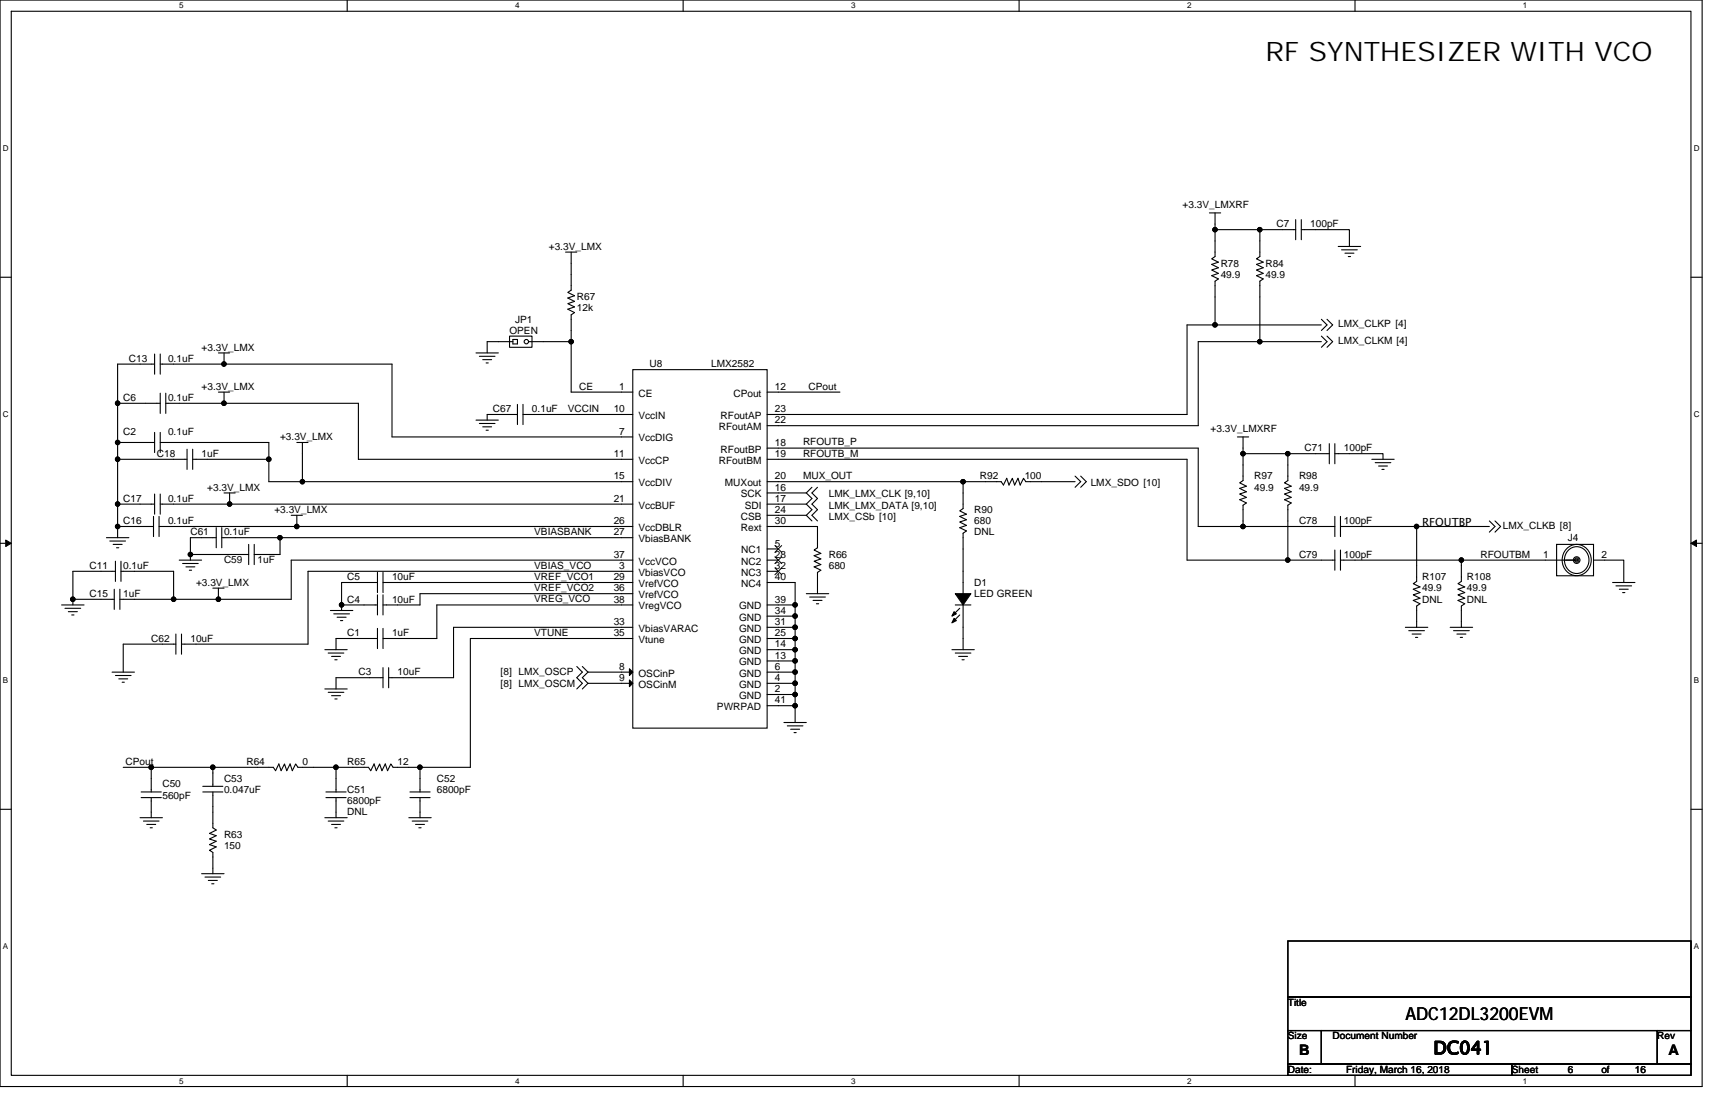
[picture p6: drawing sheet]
<svg xmlns="http://www.w3.org/2000/svg" width="432mm" height="279mm" viewBox="0 0 432 279" stroke-linecap="round" stroke-linejoin="round" font-family="sans-serif">
<path d="M0 0h428.6v273.5h-428.6zM2.8 2.8h422.9v267.9h-422.9z" fill="none" stroke="#000" stroke-width=".28"/>
<g fill="#fff">
<path d="M45.1 .3h1.1v2.3h-1.1z"/>
<path d="M45.1 271h1.1v2.2h-1.1z"/>
</g>
<path d="M87.4 0v2.8M87.4 270.7v2.8" fill="none" stroke="#000" stroke-width=".28"/>
<g fill="#fff">
<path d="M129.7 .3h1.1v2.3h-1.1z"/>
<path d="M129.7 271h1.1v2.2h-1.1z"/>
</g>
<path d="M172 0v2.8M172 270.7v2.8" fill="none" stroke="#000" stroke-width=".28"/>
<g fill="#fff">
<path d="M214.3 .3h1.1v2.3h-1.1z"/>
<path d="M214.3 271h1.1v2.2h-1.1z"/>
</g>
<path d="M256.6 0v2.8M256.6 270.7v2.8" fill="none" stroke="#000" stroke-width=".28"/>
<g fill="#fff">
<path d="M298.9 .3h1.1v2.3h-1.1z"/>
<path d="M298.9 271h1.1v2.2h-1.1z"/>
</g>
<path d="M341.2 0v2.8M341.2 270.7v2.8" fill="none" stroke="#000" stroke-width=".28"/>
<g fill="#fff">
<path d="M383.5 .3h1.1v2.3h-1.1z"/>
<path d="M383.5 271h1.1v2.2h-1.1z"/>
<path d="M.7 36.3h1.5v2.3h-1.5z"/>
<path d="M426.5 36.3h1.4v2.3h-1.4z"/>
<path d="M.7 103.3h1.5v2.2h-1.5z"/>
<path d="M426.5 103.3h1.4v2.2h-1.4z"/>
</g>
<path d="M0 69.8h2.8M425.7 69.8h2.9" fill="none" stroke="#000" stroke-width=".28"/>
<g fill="#fff">
<path d="M.7 170.2h1.4v2.3h-1.4z"/>
<path d="M426.5 170.2h1.3v2.3h-1.3z"/>
</g>
<path d="M0 136.8h2.8M425.7 136.8h2.9" fill="none" stroke="#000" stroke-width=".28"/>
<path d="M1.4 135.9l1.4 .9-1.4 .8zM425.7 136.8l1.4-.9v1.7z" fill="#000" stroke="#000" stroke-width=".25"/>
<g fill="#fff">
<path d="M.7 237.2h1.4v2.2h-1.4z"/>
<path d="M426.4 237.2h1.4v2.2h-1.4z"/>
</g>
<g fill="none" stroke="#000" stroke-width=".28">
<path d="M304.5 53.6h2.8M305.9 57.8v6.8l-.8 .6 1.7 .8-1.7 .5 1.7 .9-1.7 .6 1.7 .8-1.7 .6 1.7 .8-.9 .6v11M305.9 57.8h11.3M305.9 53.6v4.2M317.2 57.8h9M317.2 57.8v6.8l-.8 .6 1.7 .8-1.7 .5 1.7 .9-1.7 .6 1.7 .8-1.7 .6 1.7 .8-.9 .6v15.2M326.2 55.3v5M327.6 57.8h12.1v4.2M327.6 55.3v5M142.4 63.5h2.8M143.8 63.5v9.5l-.8 .6 1.7 .8-1.7 .6 1.7 .9-1.7 .5 1.7 .9-1.7 .5 1.7 .9-.9 .5v6.8M336.9 62h5.7"/>
<path d="M337.8 62.9h3.9M338.6 63.7h2.3M339.5 64.6h.5M38.9 91.7h-9.3v9.8M38.9 89.1v5.1M40.3 89.1v5.1M40.3 91.7h16.1M40.3 99v5.1M41.7 99v5.1M55 88.8h2.8M55 98.7h2.8M56.4 88.8v2.9"/>
<path d="M56.4 98.7v2.8M56.4 91.7h42.3v18.3h60.6M119.8 88.8h5.7M120.7 89.7h3.9M121.5 90.5h2.3M122.4 91.4h.5M128.3 86h-5.6v2.8M128.3 86h.8M128.3 84.6h5.6v2.8h-5.6zM129.1 85.4h1.2v1.2h-1.2zM133.1 86h10.7M143.8 86v12.7h15.5"/>
<path d="M159.3 93h33.8v90.3h-33.8zM193.1 98.7h18.4M305.9 81.8h-7v22.5h-105.8M305.9 81.8h26.8M317.2 86h15.5M317.2 86h-15.5v21.1h-108.6M332.7 80.4l1.4 1.4-1.4 1.4M332.7 84.6l1.4 1.4-1.4 1.4M334.1 80.4l1.4 1.4-1.4 1.4M334.1 84.6l1.4 1.4-1.4 1.4M29.6 101.5v9.9M29.6 111.4v4.2"/>
<path d="M29.6 111.4h9.3M29.6 101.5h10.7M29.6 115.6h17.5M29.6 115.6v11.3M38.9 108.8v5.1M40.3 108.8v5.1M40.3 111.4h27.4v4.2M41.7 101.5h14.7M47.1 113.1v5.1M48.5 115.6h19.2M48.5 113.1v5.1M56.4 101.5h33.8v14.1h69.1"/>
<path d="M67.7 115.6v5.6h8.4M74.7 111.4h2.9M76.1 111.4v9.8M119.8 105.7h5.7M120.7 106.6h3.9M121.5 107.4h2.3M122.4 108.3h.5M130.3 101.8v5.1M130.3 104.3h-7.6v1.4M131.7 104.3h27.6M131.7 101.8v5.1M193.1 112.8h108.6v19.7h11.3"/>
<path d="M193.1 115.6h105.8v25.4h25.4M270.7 119.8l1.4 1.4-1.4 1.5M272.1 119.8l1.4 1.4-1.4 1.5M311.6 110h2.8M313 114.2h11.3v6.8l-.9 .5 1.7 .9-1.7 .5 1.7 .9-1.7 .6 1.7 .8-1.7 .6 1.7 .8-.8 .6v13.8M313 114.2v6.8l-.9 .5 1.7 .9-1.7 .5 1.7 .9-1.7 .6 1.7 .8-1.7 .6 1.7 .8-.8 .6v5.3M313 110v4.2M324.3 114.2h10.4M334.7 111.7v5M336.1 114.2h12.1v1.4M336.1 111.7v5M345.4 115.6h5.6"/>
<path d="M346.2 116.5h4M347.1 117.3h2.2M347.9 118.2h.6M26.8 135.3h5.6M27.6 136.2h4M28.5 137h2.3M29.3 137.9h.6M29.6 126.9v5.6M29.6 132.5v2.8M29.6 126.9h9.3M29.6 132.5h9.1M38.7 130v5.1"/>
<path d="M38.9 124.4v5M40 130v5.1M40 132.5h34.7M40.3 124.4v5M40.3 126.9h17.5M47.9 139.6v1.4M47.9 139.6h14.7M54.4 132.8v5.1M54.4 135.3h-6.5v4.3M55.8 135.3h14.7M55.8 132.8v5.1M56.4 124.1h2.8"/>
<path d="M57.8 124.1v2.8M57.8 126.9h101.5M62.6 137v5.1M64 137v5.1M70.5 135.3h88.8M70.5 135.3v4.3h-6.5M73.3 129.7h2.8M74.7 132.5h84.6M74.7 129.7v2.8M76.1 121.2h83.2M193.1 132.5h12.7v5.4l-.8 .6 1.7 .8-1.7 .6 1.7 .8-1.7 .6 1.7 .8-1.7 .6 1.7 .8-.9 .6v5.3M193.1 121.2h49.4"/>
<path d="M193.1 124.1h9.9M193.1 126.9h9.9M193.1 129.7h9.9M193.1 138.2h2.9M203 124.1l1.4 1.4-1.4 1.4M203 126.9l1.4 1.4-1.4 1.4M203 129.7l1.4 1.4M204.4 122.7l-1.4 1.4M205.8 122.7l-1.4 1.4 1.4 1.4-1.4 1.4 1.4 1.4-1.4 1.4 1.4 1.4M242.5 121.2v6.8l-.9 .6 1.7 .8-1.7 .6 1.7 .8-1.7 .6 1.7 .8-1.7 .6 1.7 .8-.8 .6v15.2M242.5 121.2h9.6l.5 .9 .9-1.7 .5 1.7 .9-1.7 .6 1.7 .8-1.7 .6 1.7 .8-1.7 .6 .8h12.4M313 132.5h23.1"/>
<path d="M336.1 138.5v5M336.1 130v5.1M337.5 132.5h19.2M337.5 138.5v5M337.5 130v5.1M356.7 132.5h18.3M356.7 132.5v13.8l-.9 .6 1.7 .8-1.7 .6 1.7 .9-1.7 .5 1.7 .9-1.7 .5 1.7 .9-.8 .5v5.4M375 131.1l1.4 1.4-1.4 1.4M376.4 131.1l1.4 1.4-1.4 1.4M391.9 137h9.3v7.9h-9.3zM394.4 138.2a3.7 3.7 0 0 1 4.8-.4 3.7 3.7 0 0 1 1.2 4.7 3.7 3.7 0 0 1-4.6 2.2 3.7 3.7 0 0 1-2.4-4.5l.2-.8zM394.8 138.6a3.2 3.2 0 0 1 4.1-.3 3.2 3.2 0 0 1 .9 4 3.1 3.1 0 0 1-3.5 2 3.1 3.1 0 0 1-2.4-3.3 3.5 3.5 0 0 1 .9-2.4z"/>
<path d="M15.5 152.3h5.7M16.4 153.1h3.9M17.2 154h2.3M18.1 154.8h.5M18.4 150.9v1.4M28.8 150.9h-10.4M28.8 148.3v5.1M29.1 143.8h-10.7v7.1M29.1 141.3v5M30.2 148.3v5.1M30.2 150.9h13.5M30.5 141.3v5"/>
<path d="M30.5 143.8h13.2v7.1M43.7 150.9h11.3M44.3 159.6v5.1M45.1 141h5.7M45.7 159.6v5.1M46 141.8h3.9M46.8 142.7h2.3M47.7 143.5h.5M53.6 148h2.8M55 148v2.9M83.2 153.7h5.6M84 154.5h4"/>
<path d="M84.9 155.4h2.2M85.7 156.2h.6M86 152.3v1.4M86 152.3h9M95 149.7v5.1M95 144.1v5.1M95 158.2v5.1M95 146.6h-9v5.7M96.4 149.7v5.1M96.4 146.6h62.9M96.4 144.1v5.1M96.4 158.2v5.1"/>
<path d="M159.3 141h-86v9.9h-18.3M159.3 143.8h-81.7v18.3h-31.9M159.3 152.3h-49.3v8.4h-13.6M159.3 149.4h-53.6v2.9h-9.3M159.3 157.9h-45.1v12.7h-16.3M193.1 152.3h7.1M193.1 155.1h7.1M193.1 157.9h7.1M193.1 146.6h7.1v5.7M193.1 141h2.9M193.1 143.8h2.9M200.2 152.3v2.8"/>
<path d="M200.2 155.1v2.8M200.2 157.9v2.8M203 149.4h5.7M203.9 150.3h3.9M204.7 151.1h2.3M205.5 152h.6M240.5 152.3h4M241.6 153.1l-1.7 1.7M241.6 154.8l-1.7 1.7M242.5 152.3v11.2M324.3 141h11.8M337.5 141h30.4"/>
<path d="M353.8 157.9h5.7M354.7 158.7h3.9M355.5 159.6h2.3M365.1 157.9h5.7M366 158.7h3.9M366.8 159.6h2.3M367.9 141v5.3l-.8 .6 1.7 .8-1.7 .6 1.7 .9-1.7 .5 1.7 .9-1.7 .5 1.7 .9-.9 .5v5.4M394.2 141h2.8M396.1 141h-28.2M401.2 141h7.6v5.6M406 146.6h5.6M406.9 147.5h3.9"/>
<path d="M407.7 148.3h2.3M408.5 149.2h.6M28.2 169.2h5.6M29.1 170h3.9M29.9 170.9h2.3M30.8 171.7h.5M44.3 162.1h-13.3v7.1M81.8 173.4h5.6M81.8 163.5h5.6M82.6 174.3h4M82.6 164.4h4M83.5 175.1h2.2"/>
<path d="M83.5 165.2h2.2M84.3 175.9h.6M84.3 166.1h.6M95 160.7h-10.4v2.8M96.4 168.1v5M96.4 170.6h-11.8v2.8M97.9 168.1v5M145.2 167.8l1.4 1.4-1.4 1.4 1.4 1.4-1.4 1.4M146.6 167.8l1.4 1.4M148 172h11.3M148 169.2h11.3M148 169.2l-1.4 1.4 1.4 1.4"/>
<path d="M148 172l-1.4 1.4M159.3 160.7h-40.9v32.4h-12.7M193.1 177.6h7.1M193.1 160.7h7.1M193.1 163.5h7.1M193.1 166.4h7.1M193.1 169.2h7.1M193.1 172h7.1M193.1 174.8h7.1M200.2 177.6v4.3M200.2 160.7v2.8M200.2 163.5v2.9"/>
<path d="M200.2 166.4v2.8M200.2 169.2v2.8M200.2 172v2.8M200.2 174.8v2.8M239.7 163.5h5.6M240.5 164.4h4M241.4 165.2h2.2M242.2 166.1h.6M356.4 160.4h.6M367.7 160.4h.5M31 193.1h7.1M35.5 199.3h5.1"/>
<path d="M38.1 193.1h15.5M38.1 193.1v6.2M51.1 199.3h5M51.1 197.9h5M53.6 199.3v9.1l.8 .5-1.7 .9 1.7 .6-1.7 .8 1.7 .6-1.7 .8 1.7 .6-1.7 .8 .9 .6v5.3M53.6 193.1h15.2l.6 .9 .8-1.7 .6 1.7 .8-1.7 .6 1.7 .8-1.7 .6 1.7 .8-1.7 .6 .8h9.6M53.6 193.1v4.8M82.1 199.3h5M84.6 193.1v6.2M84.6 193.1h8.2l.5 .9 .9-1.7 .5 1.7 .9-1.7 .6 1.7 .8-1.7 .6 1.7 .8-1.7 .6 .8h6.7M103.2 199.3h5.1M105.7 193.1v6.2"/>
<path d="M197.4 181.9h5.6M198.2 182.7h4M199.1 183.6h2.2M199.9 184.4h.6M0 203.7h2.8M35.3 205.8h5.6M35.5 200.8h5.1M36.1 206.7h3.9M37 207.5h2.2M37.8 208.4h.6M38.1 200.8v5M50.8 219.9h5.6"/>
<path d="M81.8 205.8h5.6M82.1 200.8h5M82.6 206.7h4M83.5 207.5h2.2M84.3 208.4h.6M84.6 200.8v5M102.9 205.8h5.7M103.2 200.8h5.1M103.8 206.7h3.9M104.6 207.5h2.3M105.5 208.4h.5M105.7 200.8v5"/>
<path d="M425.7 203.7h2.9M51.6 220.8h4M52.5 221.6h2.2M53.3 222.5h.6M324.3 236.9h101.4v14.1h-101.4zM324.3 251h101.4v8.4h-101.4zM324.3 259.4h8.4v8.5h-8.4zM332.7 259.4h84.6v8.5h-84.6zM417.3 259.4h8.4v8.5h-8.4zM324.3 267.9h56.3v2.8h-56.3zM380.6 267.9h45.1v2.8h-45.1z"/>
<circle cx="132.5" cy="86" r=".55"/>
<circle cx="397" cy="141" r=".84"/>
<circle cx="397" cy="141" r=".28"/>
<circle cx="397" cy="141" r=".55"/>
</g>
<g fill="#000" stroke="#000" stroke-width=".28">
<path d="M158.5 168.3l.8 .9-.8 .8zM158.5 171.2l.8 .8-.8 .8z"/>
<path d="M240.2 155.6l.6 .6-1.1 .6z" fill-rule="evenodd"/>
<path d="M240.2 154l.6 .5-1.1 .6z" fill-rule="evenodd"/>
<path d="M240.5 149.4h4l-2 2.9z" fill-rule="evenodd"/>
<circle cx="305.9" cy="57.8" r=".56"/>
<circle cx="317.2" cy="57.8" r=".55"/>
<circle cx="56.4" cy="91.6" r=".55"/>
<circle cx="143.8" cy="86" r=".56"/>
<circle cx="305.9" cy="81.8" r=".56"/>
<circle cx="317.2" cy="86" r=".55"/>
<circle cx="29.6" cy="115.6" r=".56"/>
<circle cx="29.6" cy="101.5" r=".56"/>
<circle cx="29.6" cy="111.4" r=".55"/>
<circle cx="56.4" cy="101.5" r=".56"/>
<circle cx="67.7" cy="115.6" r=".56"/>
<circle cx="313" cy="114.2" r=".56"/>
<circle cx="324.2" cy="114.2" r=".55"/>
<circle cx="29.6" cy="132.5" r=".55"/>
<circle cx="29.6" cy="126.9" r=".55"/>
<circle cx="47.9" cy="139.6" r=".55"/>
<circle cx="57.8" cy="126.9" r=".55"/>
<circle cx="70.5" cy="135.3" r=".55"/>
<circle cx="74.7" cy="132.5" r=".55"/>
<circle cx="76.1" cy="121.2" r=".55"/>
<circle cx="242.5" cy="121.2" r=".56"/>
<circle cx="313" cy="132.5" r=".56"/>
<circle cx="356.7" cy="132.5" r=".55"/>
<circle cx="18.3" cy="150.8" r=".56"/>
<circle cx="43.7" cy="150.8" r=".56"/>
<circle cx="55" cy="150.8" r=".56"/>
<circle cx="86" cy="152.2" r=".55"/>
<circle cx="200.2" cy="157.9" r=".57"/>
<circle cx="200.2" cy="155.1" r=".56"/>
<circle cx="200.2" cy="152.2" r=".56"/>
<circle cx="324.2" cy="141" r=".55"/>
<circle cx="367.9" cy="141" r=".55"/>
<circle cx="200.2" cy="172" r=".57"/>
<circle cx="200.2" cy="163.5" r=".56"/>
<circle cx="200.2" cy="177.6" r=".56"/>
<circle cx="200.2" cy="169.2" r=".56"/>
<circle cx="200.2" cy="166.3" r=".56"/>
<circle cx="200.2" cy="174.8" r=".56"/>
<circle cx="200.2" cy="160.7" r=".56"/>
<circle cx="38.1" cy="193.1" r=".57"/>
<circle cx="53.6" cy="193.1" r=".56"/>
<circle cx="84.6" cy="193.1" r=".56"/>
<circle cx="105.7" cy="193.1" r=".56"/>
</g>
<path d="M195.1 137.3l1.7 1.7M196.8 137.3l-1.7 1.7M195.1 140.1l1.7 1.8M195.1 143l1.7 1.7M196.8 140.1l-1.7 1.8M196.8 143l-1.7 1.7" fill="none" stroke="#000" stroke-width=".25"/>
<text font-size="6.8" x="318.6" y="15.3">RF SYNTHESIZER WITH VCO</text>
<g font-size="4.5">
<text x="353.8" y="256.9">ADC12DL3200EVM</text>
<text x="360.9" y="265.3">DC041</text>
</g>
<g font-size="3.7">
<text x="327.1" y="265.6">B</text>
<text x="420.1" y="265.6">A</text>
</g>
<text font-size="2.8" x="358.1" y="132.3">RFOUTBP</text>
<g font-size="2.5">
<text x="297.8" y="52.5">+3.3V_LMXRF</text>
<text x="321.4" y="57.2">C7</text>
<text x="329.9" y="57.2">100pF</text>
<text x="138.2" y="62.9">+3.3V_LMX</text>
<text x="307.3" y="67.1">R78</text>
<text x="307.3" y="69.9">49.9</text>
<text x="318.6" y="67.1">R84</text>
<text x="318.6" y="69.9">49.9</text>
<text x="145.2" y="75.6">R67</text>
<text x="129.7" y="81.2">JP1</text>
<text x="145.2" y="78.4">12k</text>
<text x="336.9" y="82.3">LMX_CLKP [4]</text>
<text x="50.8" y="88.2">+3.3V_LMX</text>
<text x="128.3" y="84">OPEN</text>
<text x="336.9" y="86.6">LMX_CLKM [4]</text>
<text x="32.4" y="91.1">C13</text>
<text x="42.3" y="91.1">0.1uF</text>
<text x="163.5" y="92.5">U8</text>
<text x="179" y="92.5">LMX2582</text>
<text x="31" y="100.9">C6</text>
<text x="42.3" y="100.9">0.1uF</text>
<text x="50.8" y="98.1">+3.3V_LMX</text>
<text x="145.8" y="98.1">CE</text>
<text x="155.9" y="98.1">1</text>
<text x="160.7" y="99.8">CE</text>
<text x="184.7" y="99.8">CPout</text>
<text x="195.1" y="98.1">12</text>
<text x="203.6" y="98.1">CPout</text>
<text x="124.1" y="103.8">C67</text>
<text x="133.9" y="103.8">0.1uF</text>
<text x="143" y="103.8">VCCIN</text>
<text x="154.5" y="103.7">10</text>
<text x="160.7" y="105.5">VccIN</text>
<text x="181.4" y="105.5">RFoutAP</text>
<text x="195.1" y="103.7">23</text>
<text x="195.1" y="106.6">22</text>
<text x="31" y="109.4">C2</text>
<text x="42.3" y="109.4">0.1uF</text>
<text x="70.5" y="110.8">+3.3V_LMX</text>
<text x="155.9" y="109.4">7</text>
<text x="160.7" y="111.1">VccDIG</text>
<text x="181" y="108.3">RFoutAM</text>
<text x="181.4" y="113.9">RFoutBP</text>
<text x="195.1" y="112.2">18</text>
<text x="202.2" y="112.1">RFOUTB_P</text>
<text x="304.8" y="108.8">+3.3V_LMXRF</text>
<text x="328.5" y="113.6">C71</text>
<text x="338.3" y="113.6">100pF</text>
<text x="39.5" y="115">C18</text>
<text x="50.8" y="115">1uF</text>
<text x="154.5" y="115">11</text>
<text x="160.7" y="116.8">VccCP</text>
<text x="181" y="116.8">RFoutBM</text>
<text x="195.1" y="115">19</text>
<text x="202.2" y="114.9">RFOUTB_M</text>
<text x="52.2" y="123.5">+3.3V_LMX</text>
<text x="154.5" y="120.7">15</text>
<text x="160.7" y="122.4">VccDIV</text>
<text x="182.5" y="122.4">MUXout</text>
<text x="186.5" y="125.2">SCK</text>
<text x="195.1" y="120.7">20</text>
<text x="195.1" y="123.5">16</text>
<text x="202.2" y="120.6">MUX_OUT</text>
<text x="208.7" y="125.2">LMK_LMX_CLK [9,10]</text>
<text x="246.7" y="120.7">R92</text>
<text x="258" y="120.7">100</text>
<text x="274.6" y="122.4">LMX_SDO [10]</text>
<text x="315.8" y="120.7">R97</text>
<text x="315.8" y="123.5">49.9</text>
<text x="327.1" y="120.7">R98</text>
<text x="327.1" y="123.5">49.9</text>
<text x="31" y="126.3">C17</text>
<text x="31" y="132">C16</text>
<text x="42.3" y="126.3">0.1uF</text>
<text x="42.3" y="132">0.1uF</text>
<text x="69.1" y="129.1">+3.3V_LMX</text>
<text x="154.5" y="126.3">21</text>
<text x="154.5" y="131.9">26</text>
<text x="160.7" y="128">VccBUF</text>
<text x="186.5" y="130.9">CSB</text>
<text x="187.5" y="128">SDI</text>
<text x="195.1" y="129.1">24</text>
<text x="195.1" y="131.9">30</text>
<text x="195.1" y="126.3">17</text>
<text x="208.7" y="128">LMK_LMX_DATA [9,10]</text>
<text x="208.7" y="130.8">LMX_CSb [10]</text>
<text x="245.3" y="129.1">R90</text>
<text x="245.3" y="132">680</text>
<text x="327.1" y="132">C78</text>
<text x="338.3" y="132">100pF</text>
<text x="47.9" y="134.8">C61</text>
<text x="56.4" y="134.8">0.1uF</text>
<text x="134.5" y="134.8">VBIASBANK</text>
<text x="154.5" y="134.7">27</text>
<text x="160.7" y="133.7">VccDBLR</text>
<text x="160.7" y="136.5">VbiasBANK</text>
<text x="186.5" y="133.7">Rext</text>
<text x="195.1" y="137.6">5</text>
<text x="245.3" y="134.8">DNL</text>
<text x="378.4" y="133.1">LMX_CLKB [8]</text>
<text x="394.7" y="136.2">J4</text>
<text x="22.6" y="143.2">C11</text>
<text x="31" y="143.2">0.1uF</text>
<text x="56.4" y="141.8">C59</text>
<text x="64.9" y="141.8">1uF</text>
<text x="134.5" y="143.1">VBIAS_VCO</text>
<text x="154.5" y="140.4">37</text>
<text x="155.9" y="143.2">3</text>
<text x="160.7" y="142.1">VccVCO</text>
<text x="186.6" y="139.3">NC1</text>
<text x="186.6" y="142.1">NC2</text>
<text x="195.1" y="140.4">28</text>
<text x="195.1" y="143.2">32</text>
<text x="208.7" y="140.4">R66</text>
<text x="208.7" y="143.2">680</text>
<text x="327.1" y="140.4">C79</text>
<text x="338.3" y="140.4">100pF</text>
<text x="372.7" y="140.4">RFOUTBM</text>
<text x="388.5" y="140.4">1</text>
<text x="403.2" y="140.4">2</text>
<text x="49.4" y="147.5">+3.3V_LMX</text>
<text x="87.4" y="146">C5</text>
<text x="98.7" y="146">10uF</text>
<text x="134.5" y="145.9">VREF_VCO1</text>
<text x="134.5" y="148.8">VREF_VCO2</text>
<text x="154.5" y="146">29</text>
<text x="154.5" y="148.8">36</text>
<text x="160.7" y="144.9">VbiasVCO</text>
<text x="160.7" y="147.8">VrefVCO</text>
<text x="186.6" y="144.9">NC3</text>
<text x="186.6" y="147.8">NC4</text>
<text x="195.1" y="146">40</text>
<text x="245.3" y="147.5">D1</text>
<text x="358.1" y="146">R107</text>
<text x="358.1" y="148.9">49.9</text>
<text x="369.4" y="146">R108</text>
<text x="369.4" y="148.9">49.9</text>
<text x="22.6" y="150.3">C15</text>
<text x="31" y="150.3">1uF</text>
<text x="87.4" y="151.7">C4</text>
<text x="98.7" y="151.7">10uF</text>
<text x="134.5" y="151.6">VREG_VCO</text>
<text x="154.5" y="151.7">38</text>
<text x="160.7" y="150.6">VrefVCO</text>
<text x="160.7" y="153.4">VregVCO</text>
<text x="186.1" y="153.4">GND</text>
<text x="195.1" y="154.5">34</text>
<text x="195.1" y="151.7">39</text>
<text x="245.3" y="150.3">LED GREEN</text>
<text x="358.1" y="151.7">DNL</text>
<text x="369.4" y="151.7">DNL</text>
<text x="38.1" y="161.6">C62</text>
<text x="47.9" y="161.6">10uF</text>
<text x="87.4" y="160.1">C1</text>
<text x="98.7" y="160.1">1uF</text>
<text x="134.5" y="160.1">VTUNE</text>
<text x="154.5" y="160.1">35</text>
<text x="154.5" y="157.3">33</text>
<text x="160.7" y="161.9">Vtune</text>
<text x="160.7" y="159">VbiasVARAC</text>
<text x="186.1" y="161.9">GND</text>
<text x="186.1" y="159">GND</text>
<text x="186.1" y="156.2">GND</text>
<text x="195.1" y="160.1">25</text>
<text x="195.1" y="157.3">31</text>
<text x="186.1" y="167.5">GND</text>
<text x="186.1" y="164.7">GND</text>
<text x="195.1" y="165.8">13</text>
<text x="195.1" y="162.9">14</text>
<text x="90.2" y="170">C3</text>
<text x="100.1" y="170">10uF</text>
<text x="126" y="172.8">[8] LMX_OSCM</text>
<text x="126" y="170">[8] LMX_OSCP</text>
<text x="155.9" y="168.6">8</text>
<text x="155.9" y="171.4">9</text>
<text x="160.7" y="170.3">OSCinP</text>
<text x="160.7" y="173.1">OSCinM</text>
<text x="186.1" y="173.1">GND</text>
<text x="186.1" y="170.3">GND</text>
<text x="195.1" y="171.4">4</text>
<text x="195.1" y="168.6">6</text>
<text x="180.5" y="178.8">PWRPAD</text>
<text x="186.1" y="176">GND</text>
<text x="195.1" y="174.2">2</text>
<text x="195.1" y="177">41</text>
<text x="31.6" y="192.6">CPout</text>
<text x="56.4" y="196.8">C53</text>
<text x="62" y="192.6">R64</text>
<text x="76.1" y="192.6">0</text>
<text x="87.4" y="192.6">R65</text>
<text x="100.1" y="192.6">12</text>
<text x="110" y="196.8">C52</text>
<text x="40.9" y="198.2">C50</text>
<text x="40.9" y="201">560pF</text>
<text x="56.4" y="199.6">0.047uF</text>
<text x="87.4" y="199.6">C51</text>
<text x="87.4" y="202.4">6800pF</text>
<text x="110" y="199.6">6800pF</text>
<text x="87.4" y="205.3">DNL</text>
<text x="56.4" y="210.9">R63</text>
<text x="56.4" y="213.7">150</text>
<text x="324.3" y="253.2">Title</text>
<text x="324.3" y="261.6">Size</text>
<text x="335.5" y="261.6">Document Number</text>
<text x="417.3" y="261.6">Rev</text>
<text x="324.3" y="270.1">Date:</text>
<text x="338.9" y="270.1">Friday, March 16, 2018</text>
<text x="380.6" y="270.1">Sheet</text>
<text x="394.7" y="270.1">6</text>
<text x="403.2" y="270.1">of</text>
<text x="411.6" y="270.1">16</text>
</g>
<g font-size="2">
<text x="45.1" y="2.1">5</text>
<text x="129.7" y="2.1">4</text>
<text x="214.3" y="2.1">3</text>
<text x="298.9" y="2.1">2</text>
<text x="383.5" y="2.1">1</text>
<text x=".7" y="38.1">D</text>
<text x="426.5" y="38.1">D</text>
<text x=".7" y="105.1">C</text>
<text x="426.5" y="105.1">C</text>
<text x=".7" y="172">B</text>
<text x="426.5" y="172">B</text>
<text x=".7" y="239">A</text>
<text x="426.5" y="239">A</text>
<text x="45.1" y="272.8">5</text>
<text x="129.7" y="272.8">4</text>
<text x="214.3" y="272.8">3</text>
<text x="298.9" y="272.8">2</text>
<text x="383.5" y="272.8">1</text>
</g>
</svg>
